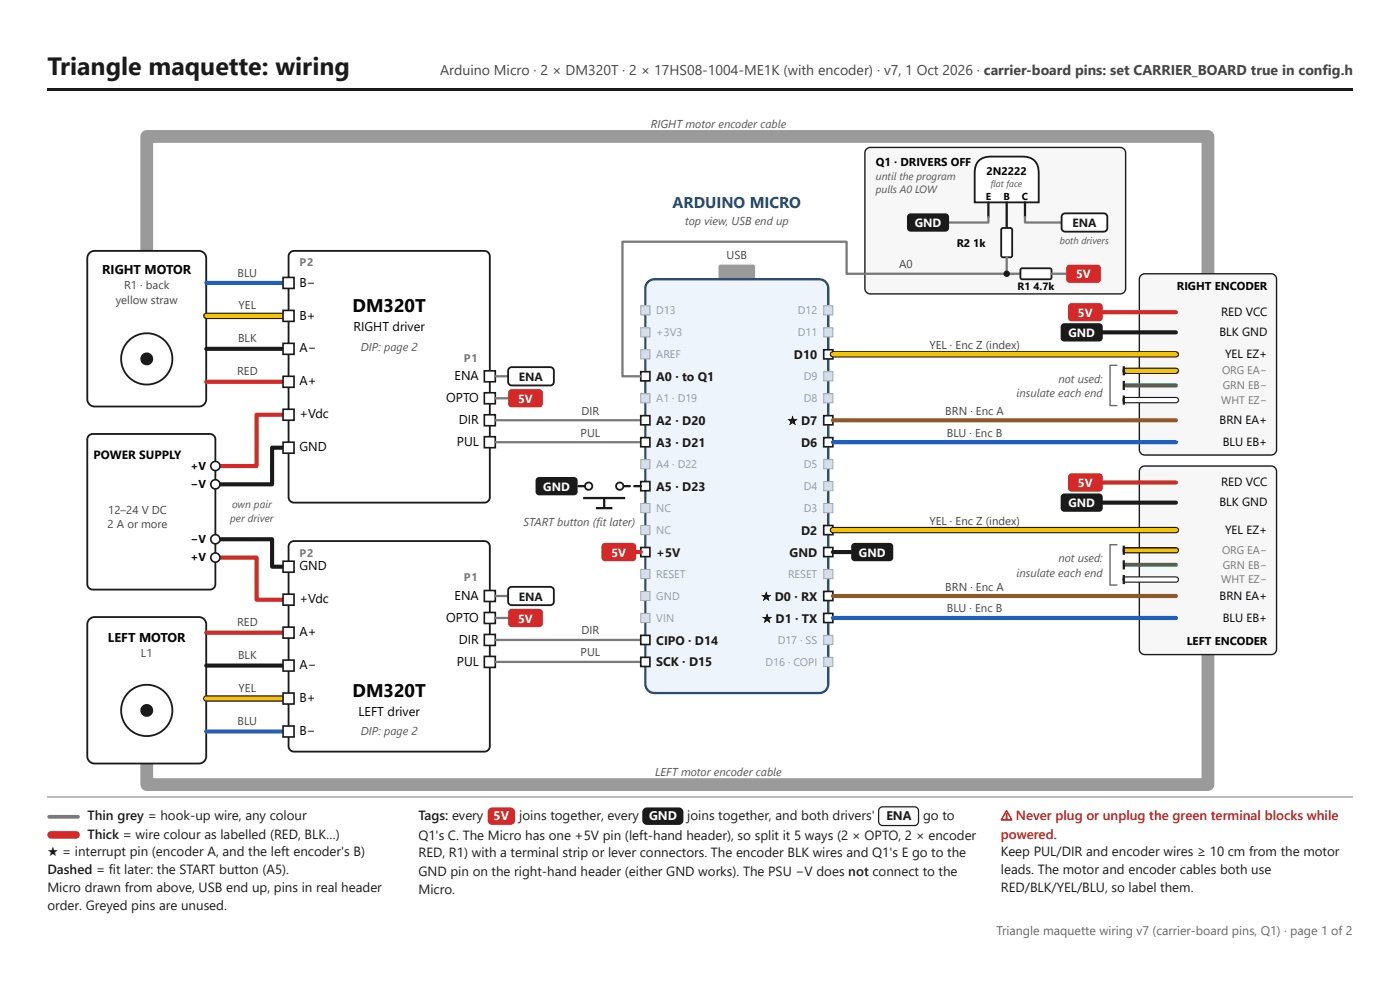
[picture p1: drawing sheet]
<svg xmlns="http://www.w3.org/2000/svg" width="297mm" height="210mm" viewBox="0 0 297 210" stroke-linecap="round" stroke-linejoin="round" font-family="sans-serif">
<path d="M10.1 18.8h277v.5h-277z" fill="#1a1a1a"/>
<path d="M31.1 53.2v-24.3h225.2v29.1M256.3 138.8v27.5h-225.2v-4.4" fill="none" stroke="#9a9a9a" stroke-width="2.7" stroke-linecap="butt"/>
<path d="M18.9 92.3l.8-.3h24.8l.6 .2 .4 .3 .2 .7v30.6l-.2 .6-.3 .4-.7 .2h-24.8l-.6-.2-.3-.3-.3-.7v-30.6z" fill="#fff"/>
<path d="M18.9 92.3l.8-.3h24.8l.6 .2 .4 .3 .2 .7v30.6l-.2 .6-.3 .4-.7 .2h-24.8l-.6-.2-.3-.3-.3-.7v-30.6z" fill="none" stroke="#1a1a1a" stroke-width=".39"/>
<path d="M61.2 87.9h-6.8v10.9h-8.7M45.7 118.2h8.7v8.9h6.8" fill="none" stroke="#d62828" stroke-width=".87"/>
<path d="M61.2 94.9h-3.5v7.8h-12M45.7 114.3h12v5.8h3.5" fill="none" stroke="#1a1a1a" stroke-width=".87"/>
<circle cx="45.7" cy="98.8" r=".97" fill="#fff"/>
<circle cx="45.7" cy="98.8" r=".97" fill="none" stroke="#1a1a1a" stroke-width=".35"/>
<circle cx="45.7" cy="102.7" r=".97" fill="#fff"/>
<circle cx="45.7" cy="102.7" r=".97" fill="none" stroke="#1a1a1a" stroke-width=".35"/>
<circle cx="45.7" cy="114.3" r=".97" fill="#fff"/>
<circle cx="45.7" cy="114.3" r=".97" fill="none" stroke="#1a1a1a" stroke-width=".35"/>
<circle cx="45.7" cy="118.2" r=".97" fill="#fff"/>
<circle cx="45.7" cy="118.2" r=".97" fill="none" stroke="#1a1a1a" stroke-width=".35"/>
<path d="M19 53.6l.5-.3 .6-.1h22.1a1.55 1.55 0 0 1 1.5 1.5v29.9a1.55 1.55 0 0 1-1.5 1.6h-22.1a1.55 1.55 0 0 1-1.6-1.6v-29.9l.1-.6z" fill="#fff"/>
<g fill="none" stroke="#1a1a1a" stroke-width=".39">
<path d="M19 53.6l.5-.3 .6-.1h22.1a1.55 1.55 0 0 1 1.5 1.5v29.9a1.55 1.55 0 0 1-1.5 1.6h-22.1a1.55 1.55 0 0 1-1.6-1.6v-29.9l.1-.6z"/>
<circle cx="31.1" cy="76.1" r="5.4"/>
</g>
<circle cx="31.1" cy="76.1" r="1.36" fill="#1a1a1a"/>
<path d="M43.7 60h17.5" fill="none" stroke="#1f5fbf" stroke-width=".87"/>
<path d="M43.7 67h17.5" fill="none" stroke="#1a1a1a" stroke-width="1.4"/>
<path d="M43.7 67h17.5" fill="none" stroke="#f5c400" stroke-width=".87"/>
<path d="M43.7 74h17.5" fill="none" stroke="#1a1a1a" stroke-width=".87"/>
<path d="M43.7 80.9h17.5" fill="none" stroke="#d62828" stroke-width=".87"/>
<path d="M61.6 53.5l.8-.3h40.4l.5 .1 .4 .3 .2 .8v51l-.1 .6-.3 .3-.7 .3h-40.4l-.6-.2-.3-.3-.3-.7v-51z" fill="#fff"/>
<path d="M61.6 53.5l.8-.3h40.4l.5 .1 .4 .3 .2 .8v51l-.1 .6-.3 .3-.7 .3h-40.4l-.6-.2-.3-.3-.3-.7v-51z" fill="none" stroke="#1a1a1a" stroke-width=".39"/>
<path d="M60.1 58.8h2.3v2.3h-2.3z" fill="#fff"/>
<path d="M60.1 58.8h2.3v2.3h-2.3z" fill="none" stroke="#1a1a1a" stroke-width=".35"/>
<path d="M60.1 65.8h2.3v2.3h-2.3z" fill="#fff"/>
<path d="M60.1 65.8h2.3v2.3h-2.3z" fill="none" stroke="#1a1a1a" stroke-width=".35"/>
<path d="M60.1 72.8h2.3v2.3h-2.3z" fill="#fff"/>
<path d="M60.1 72.8h2.3v2.3h-2.3z" fill="none" stroke="#1a1a1a" stroke-width=".35"/>
<path d="M60.1 79.8h2.3v2.3h-2.3z" fill="#fff"/>
<path d="M60.1 79.8h2.3v2.3h-2.3z" fill="none" stroke="#1a1a1a" stroke-width=".35"/>
<path d="M60.1 86.8h2.3v2.3h-2.3z" fill="#fff"/>
<path d="M60.1 86.8h2.3v2.3h-2.3z" fill="none" stroke="#1a1a1a" stroke-width=".35"/>
<path d="M60.1 93.8h2.3v2.3h-2.3z" fill="#fff"/>
<path d="M60.1 93.8h2.3v2.3h-2.3z" fill="none" stroke="#1a1a1a" stroke-width=".35"/>
<path d="M102.8 78.6h2.3v2.3h-2.3z" fill="#fff"/>
<path d="M102.8 78.6h2.3v2.3h-2.3z" fill="none" stroke="#1a1a1a" stroke-width=".35"/>
<path d="M102.8 83.3h2.3v2.3h-2.3z" fill="#fff"/>
<path d="M102.8 83.3h2.3v2.3h-2.3z" fill="none" stroke="#1a1a1a" stroke-width=".35"/>
<path d="M102.8 87.9h2.3v2.4h-2.3z" fill="#fff"/>
<path d="M102.8 87.9h2.3v2.4h-2.3z" fill="none" stroke="#1a1a1a" stroke-width=".35"/>
<path d="M102.8 92.6h2.3v2.3h-2.3z" fill="#fff"/>
<path d="M102.8 92.6h2.3v2.3h-2.3z" fill="none" stroke="#1a1a1a" stroke-width=".35"/>
<path d="M105.1 79.8h2.7" fill="none" stroke="#7a7a7a" stroke-width=".49"/>
<path d="M108 78.1l.6-.3h8.1a.78 .78 0 0 1 .8 .8v2.3a.78 .78 0 0 1-.8 .8h-8.1a.78 .78 0 0 1-.8-.8v-2.3z" fill="#fff"/>
<path d="M108 78.1l.6-.3h8.1a.78 .78 0 0 1 .8 .8v2.3a.78 .78 0 0 1-.8 .8h-8.1a.78 .78 0 0 1-.8-.8v-2.3z" fill="none" stroke="#1a1a1a" stroke-width=".39"/>
<path d="M105.1 84.4h2.7" fill="none" stroke="#7a7a7a" stroke-width=".49"/>
<path d="M108 82.7l.6-.2h5.8a.78 .78 0 0 1 .8 .8v2.3a.78 .78 0 0 1-.8 .8h-5.8a.78 .78 0 0 1-.8-.8v-2.3z" fill="#d62828"/>
<path d="M105.1 89.1h31.8M105.1 93.8h31.8" fill="none" stroke="#7a7a7a" stroke-width=".49"/>
<path d="M19 131.3l.5-.4 .6-.1h22.1a1.55 1.55 0 0 1 1.5 1.6v27.9a1.55 1.55 0 0 1-1.5 1.6h-22.1a1.55 1.55 0 0 1-1.6-1.6v-27.9l.1-.6z" fill="#fff"/>
<g fill="none" stroke="#1a1a1a" stroke-width=".39">
<path d="M19 131.3l.5-.4 .6-.1h22.1a1.55 1.55 0 0 1 1.5 1.6v27.9a1.55 1.55 0 0 1-1.5 1.6h-22.1a1.55 1.55 0 0 1-1.6-1.6v-27.9l.1-.6z"/>
<circle cx="31.1" cy="150.6" r="5.4"/>
</g>
<circle cx="31.1" cy="150.6" r="1.36" fill="#1a1a1a"/>
<path d="M43.7 134.1h17.5" fill="none" stroke="#d62828" stroke-width=".87"/>
<path d="M43.7 141.1h17.5" fill="none" stroke="#1a1a1a" stroke-width=".87"/>
<path d="M43.7 148.1h17.5" fill="none" stroke="#1a1a1a" stroke-width="1.4"/>
<path d="M43.7 148.1h17.5" fill="none" stroke="#f5c400" stroke-width=".87"/>
<path d="M43.7 155.1h17.5" fill="none" stroke="#1f5fbf" stroke-width=".87"/>
<path d="M61.6 115.1l.8-.4h40.4l.8 .4 .3 .8v42.3l-.3 .8-.8 .4h-40.4l-.8-.4-.4-.8v-42.3z" fill="#fff"/>
<path d="M61.6 115.1l.8-.4h40.4l.8 .4 .3 .8v42.3l-.3 .8-.8 .4h-40.4l-.8-.4-.4-.8v-42.3z" fill="none" stroke="#1a1a1a" stroke-width=".39"/>
<path d="M60.1 119h2.3v2.3h-2.3z" fill="#fff"/>
<path d="M60.1 119h2.3v2.3h-2.3z" fill="none" stroke="#1a1a1a" stroke-width=".35"/>
<path d="M60.1 126h2.3v2.3h-2.3z" fill="#fff"/>
<path d="M60.1 126h2.3v2.3h-2.3z" fill="none" stroke="#1a1a1a" stroke-width=".35"/>
<path d="M60.1 133h2.3v2.3h-2.3z" fill="#fff"/>
<path d="M60.1 133h2.3v2.3h-2.3z" fill="none" stroke="#1a1a1a" stroke-width=".35"/>
<path d="M60.1 139.9h2.3v2.4h-2.3z" fill="#fff"/>
<path d="M60.1 139.9h2.3v2.4h-2.3z" fill="none" stroke="#1a1a1a" stroke-width=".35"/>
<path d="M60.1 146.9h2.3v2.4h-2.3z" fill="#fff"/>
<path d="M60.1 146.9h2.3v2.4h-2.3z" fill="none" stroke="#1a1a1a" stroke-width=".35"/>
<path d="M60.1 153.9h2.3v2.3h-2.3z" fill="#fff"/>
<path d="M60.1 153.9h2.3v2.3h-2.3z" fill="none" stroke="#1a1a1a" stroke-width=".35"/>
<path d="M102.8 125.2h2.3v2.3h-2.3z" fill="#fff"/>
<path d="M102.8 125.2h2.3v2.3h-2.3z" fill="none" stroke="#1a1a1a" stroke-width=".35"/>
<path d="M102.8 129.9h2.3v2.3h-2.3z" fill="#fff"/>
<path d="M102.8 129.9h2.3v2.3h-2.3z" fill="none" stroke="#1a1a1a" stroke-width=".35"/>
<path d="M102.8 134.5h2.3v2.3h-2.3z" fill="#fff"/>
<path d="M102.8 134.5h2.3v2.3h-2.3z" fill="none" stroke="#1a1a1a" stroke-width=".35"/>
<path d="M102.8 139.2h2.3v2.3h-2.3z" fill="#fff"/>
<path d="M102.8 139.2h2.3v2.3h-2.3z" fill="none" stroke="#1a1a1a" stroke-width=".35"/>
<path d="M105.1 126.4h2.7" fill="none" stroke="#7a7a7a" stroke-width=".49"/>
<path d="M108 124.6l.6-.2h8.1a.78 .78 0 0 1 .8 .8v2.3a.78 .78 0 0 1-.8 .8h-8.1a.78 .78 0 0 1-.8-.8v-2.3z" fill="#fff"/>
<path d="M108 124.6l.6-.2h8.1a.78 .78 0 0 1 .8 .8v2.3a.78 .78 0 0 1-.8 .8h-8.1a.78 .78 0 0 1-.8-.8v-2.3z" fill="none" stroke="#1a1a1a" stroke-width=".39"/>
<path d="M105.1 131h2.7" fill="none" stroke="#7a7a7a" stroke-width=".49"/>
<path d="M108 129.3l.6-.2h5.8a.78 .78 0 0 1 .8 .8v2.3a.78 .78 0 0 1-.8 .8h-5.8a.78 .78 0 0 1-.8-.8v-2.3z" fill="#d62828"/>
<path d="M105.1 135.7h31.8M105.1 140.3h31.8" fill="none" stroke="#7a7a7a" stroke-width=".49"/>
<path d="M152.5 56.2l.3-.1h7.2l.2 .4v2.9l-.4 .2h-7.1l-.3-.4z" fill="#9a9a9a"/>
<path d="M137.5 59.8l.6-.4 .7-.2h35a1.94 1.94 0 0 1 1.9 1.9v83.9a1.94 1.94 0 0 1-1.9 1.9h-35a1.94 1.94 0 0 1-1.9-1.9v-83.9l.2-.7z" fill="#eef4fb"/>
<path d="M137.5 59.8l.6-.4 .7-.2h35a1.94 1.94 0 0 1 1.9 1.9v83.9a1.94 1.94 0 0 1-1.9 1.9h-35a1.94 1.94 0 0 1-1.9-1.9v-83.9l.2-.7z" fill="none" stroke="#1f4e79" stroke-width=".49"/>
<path d="M135.9 64.8h2v2h-2z" fill="#d5dde6"/>
<path d="M135.9 64.8h2v2h-2z" fill="none" stroke="#9aa9b8" stroke-width=".21"/>
<path d="M135.9 69.5h2v1.9h-2z" fill="#d5dde6"/>
<path d="M135.9 69.5h2v1.9h-2z" fill="none" stroke="#9aa9b8" stroke-width=".21"/>
<path d="M135.9 74.2h2v1.9h-2z" fill="#d5dde6"/>
<path d="M135.9 74.2h2v1.9h-2z" fill="none" stroke="#9aa9b8" stroke-width=".21"/>
<path d="M135.9 78.8h2v1.9h-2z" fill="#fff"/>
<path d="M135.9 78.8h2v1.9h-2z" fill="none" stroke="#1a1a1a" stroke-width=".35"/>
<path d="M135.9 83.5h2v1.9h-2z" fill="#d5dde6"/>
<path d="M135.9 83.5h2v1.9h-2z" fill="none" stroke="#9aa9b8" stroke-width=".21"/>
<path d="M135.9 88.1h2v2h-2z" fill="#fff"/>
<path d="M135.9 88.1h2v2h-2z" fill="none" stroke="#1a1a1a" stroke-width=".35"/>
<path d="M135.9 92.8h2v1.9h-2z" fill="#fff"/>
<path d="M135.9 92.8h2v1.9h-2z" fill="none" stroke="#1a1a1a" stroke-width=".35"/>
<path d="M135.9 97.4h2v2h-2z" fill="#d5dde6"/>
<path d="M135.9 97.4h2v2h-2z" fill="none" stroke="#9aa9b8" stroke-width=".21"/>
<path d="M135.9 102.1h2v1.9h-2z" fill="#fff"/>
<path d="M135.9 102.1h2v1.9h-2z" fill="none" stroke="#1a1a1a" stroke-width=".35"/>
<path d="M135.9 106.8h2v1.9h-2z" fill="#d5dde6"/>
<path d="M135.9 106.8h2v1.9h-2z" fill="none" stroke="#9aa9b8" stroke-width=".21"/>
<path d="M135.9 111.4h2v2h-2z" fill="#d5dde6"/>
<path d="M135.9 111.4h2v2h-2z" fill="none" stroke="#9aa9b8" stroke-width=".21"/>
<path d="M135.9 116.1h2v1.9h-2z" fill="#fff"/>
<path d="M135.9 116.1h2v1.9h-2z" fill="none" stroke="#1a1a1a" stroke-width=".35"/>
<path d="M135.9 120.7h2v2h-2z" fill="#d5dde6"/>
<path d="M135.9 120.7h2v2h-2z" fill="none" stroke="#9aa9b8" stroke-width=".21"/>
<path d="M135.9 125.4h2v1.9h-2z" fill="#d5dde6"/>
<path d="M135.9 125.4h2v1.9h-2z" fill="none" stroke="#9aa9b8" stroke-width=".21"/>
<path d="M135.9 130h2v2h-2z" fill="#d5dde6"/>
<path d="M135.9 130h2v2h-2z" fill="none" stroke="#9aa9b8" stroke-width=".21"/>
<path d="M135.9 134.7h2v1.9h-2z" fill="#fff"/>
<path d="M135.9 134.7h2v1.9h-2z" fill="none" stroke="#1a1a1a" stroke-width=".35"/>
<path d="M135.9 139.4h2v1.9h-2z" fill="#fff"/>
<path d="M135.9 139.4h2v1.9h-2z" fill="none" stroke="#1a1a1a" stroke-width=".35"/>
<path d="M174.8 64.8h1.9v2h-1.9z" fill="#d5dde6"/>
<path d="M174.8 64.8h1.9v2h-1.9z" fill="none" stroke="#9aa9b8" stroke-width=".21"/>
<path d="M174.8 69.5h1.9v1.9h-1.9z" fill="#d5dde6"/>
<path d="M174.8 69.5h1.9v1.9h-1.9z" fill="none" stroke="#9aa9b8" stroke-width=".21"/>
<path d="M174.8 74.2h1.9v1.9h-1.9z" fill="#fff"/>
<path d="M174.8 74.2h1.9v1.9h-1.9z" fill="none" stroke="#1a1a1a" stroke-width=".35"/>
<path d="M174.8 78.8h1.9v1.9h-1.9z" fill="#d5dde6"/>
<path d="M174.8 78.8h1.9v1.9h-1.9z" fill="none" stroke="#9aa9b8" stroke-width=".21"/>
<path d="M174.8 83.5h1.9v1.9h-1.9z" fill="#d5dde6"/>
<path d="M174.8 83.5h1.9v1.9h-1.9z" fill="none" stroke="#9aa9b8" stroke-width=".21"/>
<path d="M174.8 88.1h1.9v2h-1.9z" fill="#fff"/>
<path d="M174.8 88.1h1.9v2h-1.9z" fill="none" stroke="#1a1a1a" stroke-width=".35"/>
<path d="M174.8 92.8h1.9v1.9h-1.9z" fill="#fff"/>
<path d="M174.8 92.8h1.9v1.9h-1.9z" fill="none" stroke="#1a1a1a" stroke-width=".35"/>
<path d="M174.8 97.4h1.9v2h-1.9z" fill="#d5dde6"/>
<path d="M174.8 97.4h1.9v2h-1.9z" fill="none" stroke="#9aa9b8" stroke-width=".21"/>
<path d="M174.8 102.1h1.9v1.9h-1.9z" fill="#d5dde6"/>
<path d="M174.8 102.1h1.9v1.9h-1.9z" fill="none" stroke="#9aa9b8" stroke-width=".21"/>
<path d="M174.8 106.8h1.9v1.9h-1.9z" fill="#d5dde6"/>
<path d="M174.8 106.8h1.9v1.9h-1.9z" fill="none" stroke="#9aa9b8" stroke-width=".21"/>
<path d="M174.8 111.4h1.9v2h-1.9z" fill="#fff"/>
<path d="M174.8 111.4h1.9v2h-1.9z" fill="none" stroke="#1a1a1a" stroke-width=".35"/>
<path d="M174.8 116.1h1.9v1.9h-1.9z" fill="#fff"/>
<path d="M174.8 116.1h1.9v1.9h-1.9z" fill="none" stroke="#1a1a1a" stroke-width=".35"/>
<path d="M174.8 120.7h1.9v2h-1.9z" fill="#d5dde6"/>
<path d="M174.8 120.7h1.9v2h-1.9z" fill="none" stroke="#9aa9b8" stroke-width=".21"/>
<path d="M174.8 125.4h1.9v1.9h-1.9z" fill="#fff"/>
<path d="M174.8 125.4h1.9v1.9h-1.9z" fill="none" stroke="#1a1a1a" stroke-width=".35"/>
<path d="M174.8 130h1.9v2h-1.9z" fill="#fff"/>
<path d="M174.8 130h1.9v2h-1.9z" fill="none" stroke="#1a1a1a" stroke-width=".35"/>
<path d="M174.8 134.7h1.9v1.9h-1.9z" fill="#d5dde6"/>
<path d="M174.8 134.7h1.9v1.9h-1.9z" fill="none" stroke="#9aa9b8" stroke-width=".21"/>
<path d="M174.8 139.4h1.9v1.9h-1.9z" fill="#d5dde6"/>
<path d="M174.8 139.4h1.9v1.9h-1.9z" fill="none" stroke="#9aa9b8" stroke-width=".21"/>
<path d="M134.4 102.9l1.5-.1a.24 .24 0 0 1 .3 .3 .24 .24 0 0 1-.3 .2h-1.4zM132.1 102.9l1.5-.1a.24 .24 0 0 1 .3 .3 .24 .24 0 0 1-.3 .2h-1.4z" fill="#1a1a1a"/>
<circle cx="131.5" cy="103.1" r=".78" fill="#fff"/>
<circle cx="131.5" cy="103.1" r=".78" fill="none" stroke="#1a1a1a" stroke-width=".39"/>
<circle cx="124.9" cy="103.1" r=".78" fill="#fff"/>
<circle cx="124.9" cy="103.1" r=".78" fill="none" stroke="#1a1a1a" stroke-width=".39"/>
<path d="M123.7 105.6h8.9M126.4 107.7h3.5M128.2 105.6v2.1" fill="none" stroke="#1a1a1a" stroke-width=".49"/>
<g fill="#1a1a1a">
<path d="M122.6 102.9l1.5-.1a.24 .24 0 0 1 .2 .3 .24 .24 0 0 1-.2 .2h-1.5z"/>
<path d="M113.8 101.4l.6-.3h7.4a.78 .78 0 0 1 .7 .8v2.3a.78 .78 0 0 1-.7 .8h-7.4a.78 .78 0 0 1-.8-.8v-2.3z"/>
</g>
<path d="M135 117h.9" fill="none" stroke="#d62828" stroke-width=".87"/>
<path d="M127.8 115.3l.6-.2h5.8a.78 .78 0 0 1 .8 .8v2.3a.78 .78 0 0 1-.8 .8h-5.8a.78 .78 0 0 1-.8-.8v-2.3z" fill="#d62828"/>
<path d="M176.7 117h3.9" fill="none" stroke="#1a1a1a" stroke-width=".87"/>
<path d="M180.8 115.3l.6-.2h7.3a.78 .78 0 0 1 .8 .8v2.3a.78 .78 0 0 1-.8 .8h-7.3a.78 .78 0 0 1-.8-.8v-2.3z" fill="#1a1a1a"/>
<path d="M183.5 58h-3.9v-6.8h-47.5v28.6h3.8" fill="none" stroke="#7a7a7a" stroke-width=".49"/>
<path d="M183.8 31.6l.9-.3h52.9l.6 .1 .4 .4 .2 .6v28.7l-.2 .6-.4 .5-.6 .1h-52.9l-.6-.1-.5-.5-.1-.6v-28.7z" fill="#f7f7f7"/>
<path d="M183.8 31.6l.9-.3h52.9l.6 .1 .4 .4 .2 .6v28.7l-.2 .6-.4 .5-.6 .1h-52.9l-.6-.1-.5-.5-.1-.6v-28.7z" fill="none" stroke="#1a1a1a" stroke-width=".29"/>
<path d="M207.7 34.1a3.6 3.6 0 0 1 2.6-.9h6.6a3.1 3.1 0 0 1 3.5 3.5v6.2h-13.6v-6.2a3.6 3.6 0 0 1 .9-2.6z" fill="#fff"/>
<path d="M207.7 34.1a3.6 3.6 0 0 1 2.6-.9h6.6a3.1 3.1 0 0 1 3.5 3.5v6.2h-13.6v-6.2a3.6 3.6 0 0 1 .9-2.6z" fill="none" stroke="#1a1a1a" stroke-width=".39"/>
<path d="M209.7 42.9v3.1M213.6 42.9v5.4M217.5 42.9v3.1" fill="none" stroke="#1a1a1a" stroke-width=".49"/>
<path d="M209.7 46v1.2h-8.4" fill="none" stroke="#7a7a7a" stroke-width=".49"/>
<path d="M192.6 45.5l.6-.3h7.4a.78 .78 0 0 1 .7 .8v2.3a.78 .78 0 0 1-.7 .8h-7.4a.78 .78 0 0 1-.8-.8v-2.3z" fill="#1a1a1a"/>
<path d="M217.5 46v1.2h7.7" fill="none" stroke="#7a7a7a" stroke-width=".49"/>
<path d="M225.4 45.5l.6-.3h8.1a.78 .78 0 0 1 .8 .8v2.3a.78 .78 0 0 1-.8 .8h-8.1a.78 .78 0 0 1-.8-.8v-2.3z" fill="#fff"/>
<path d="M225.4 45.5l.6-.3h8.1a.78 .78 0 0 1 .8 .8v2.3a.78 .78 0 0 1-.8 .8h-8.1a.78 .78 0 0 1-.8-.8v-2.3z" fill="none" stroke="#1a1a1a" stroke-width=".39"/>
<path d="M212.5 48.5l1.8-.2 .4 .3v5.6l-.2 .3h-1.8l-.3-.2v-5.6z" fill="#fff"/>
<path d="M212.5 48.5l1.8-.2 .4 .3v5.6l-.2 .3h-1.8l-.3-.2v-5.6z" fill="none" stroke="#1a1a1a" stroke-width=".39"/>
<path d="M183.5 58h33M213.6 54.5v3.5" fill="none" stroke="#7a7a7a" stroke-width=".49"/>
<circle cx="213.6" cy="58" r=".68" fill="#1a1a1a"/>
<path d="M216.6 57l.3-.1h5.9l.3 .3v1.7l-.4 .3h-5.9l-.3-.4z" fill="#fff"/>
<path d="M216.6 57l.3-.1h5.9l.3 .3v1.7l-.4 .3h-5.9l-.3-.4z" fill="none" stroke="#1a1a1a" stroke-width=".39"/>
<path d="M223.1 58h3.1" fill="none" stroke="#7a7a7a" stroke-width=".49"/>
<path d="M226.4 56.3l.6-.2h5.8a.78 .78 0 0 1 .8 .8v2.3a.78 .78 0 0 1-.8 .8h-5.8a.78 .78 0 0 1-.8-.8v-2.3z" fill="#d62828"/>
<path d="M242.1 58.4l.8-.4h26.8l.5 .2 .4 .3 .2 .7v36.1l-.1 .6-.3 .3-.7 .3h-26.8l-.6-.2-.3-.3-.3-.7v-36.1z" fill="#f7f7f7"/>
<path d="M242.1 58.4l.8-.4h26.8l.5 .2 .4 .3 .2 .7v36.1l-.1 .6-.3 .3-.7 .3h-26.8l-.6-.2-.3-.3-.3-.7v-36.1z" fill="none" stroke="#1a1a1a" stroke-width=".29"/>
<path d="M233.9 66.2h15.6" fill="none" stroke="#d62828" stroke-width=".87"/>
<path d="M226.8 64.5l.5-.2h5.9a.78 .78 0 0 1 .7 .7v2.4a.78 .78 0 0 1-.7 .7h-5.9a.78 .78 0 0 1-.7-.7v-2.4z" fill="#d62828"/>
<path d="M233.9 70.5h15.6" fill="none" stroke="#1a1a1a" stroke-width=".87"/>
<path d="M225.2 68.7l.6-.2h7.4a.78 .78 0 0 1 .7 .8v2.3a.78 .78 0 0 1-.7 .8h-7.4a.78 .78 0 0 1-.8-.8v-2.3z" fill="#1a1a1a"/>
<path d="M176.7 75.1h72.8M238.8 78.6h10.7M238.8 84.8h10.7" fill="none" stroke="#1a1a1a" stroke-width="1.4"/>
<path d="M238.8 78.6h10.7" fill="none" stroke="#f08c00" stroke-width=".87"/>
<path d="M238.4 77.6v2M238.4 80.7v2M238.4 83.9v1.9" fill="none" stroke="#1a1a1a" stroke-width=".49"/>
<path d="M238.8 81.7h10.7" fill="none" stroke="#2e9e44" stroke-width=".87"/>
<path d="M238.8 84.8h10.7" fill="none" stroke="#fff" stroke-width=".87"/>
<path d="M237.1 77.4h-1.6v8.6h1.6" fill="none" stroke="#666" stroke-width=".29"/>
<path d="M176.7 75.1h72.8" fill="none" stroke="#f5c400" stroke-width=".87"/>
<path d="M176.7 89.1h72.8" fill="none" stroke="#8b5a2b" stroke-width=".87"/>
<path d="M176.7 93.8h72.8" fill="none" stroke="#1f5fbf" stroke-width=".87"/>
<path d="M242.1 99.1l.8-.3h26.8l.5 .2 .4 .3 .2 .7v37.6l-.1 .6-.3 .3-.7 .3h-26.8l-.6-.2-.3-.3-.3-.7v-37.6z" fill="#f7f7f7"/>
<path d="M242.1 99.1l.8-.3h26.8l.5 .2 .4 .3 .2 .7v37.6l-.1 .6-.3 .3-.7 .3h-26.8l-.6-.2-.3-.3-.3-.7v-37.6z" fill="none" stroke="#1a1a1a" stroke-width=".29"/>
<path d="M233.9 102.3h15.6" fill="none" stroke="#d62828" stroke-width=".87"/>
<path d="M226.8 100.6l.5-.2h5.9a.78 .78 0 0 1 .7 .7v2.4a.78 .78 0 0 1-.7 .7h-5.9a.78 .78 0 0 1-.7-.7v-2.4z" fill="#d62828"/>
<path d="M233.9 106.6h15.6" fill="none" stroke="#1a1a1a" stroke-width=".87"/>
<path d="M225.2 104.8l.6-.2h7.4a.78 .78 0 0 1 .7 .8v2.3a.78 .78 0 0 1-.7 .8h-7.4a.78 .78 0 0 1-.8-.8v-2.3z" fill="#1a1a1a"/>
<path d="M176.7 112.4h72.8M238.8 116.7h10.7M238.8 122.9h10.7" fill="none" stroke="#1a1a1a" stroke-width="1.4"/>
<path d="M238.8 116.7h10.7" fill="none" stroke="#f08c00" stroke-width=".87"/>
<path d="M238.4 115.7v1.9M238.4 118.8v1.9M238.4 121.9v1.9" fill="none" stroke="#1a1a1a" stroke-width=".49"/>
<path d="M238.8 119.8h10.7" fill="none" stroke="#2e9e44" stroke-width=".87"/>
<path d="M238.8 122.9h10.7" fill="none" stroke="#fff" stroke-width=".87"/>
<path d="M237.1 115.5h-1.6v8.5h1.6" fill="none" stroke="#666" stroke-width=".29"/>
<path d="M176.7 112.4h72.8" fill="none" stroke="#f5c400" stroke-width=".87"/>
<path d="M176.7 126.4h72.8" fill="none" stroke="#8b5a2b" stroke-width=".87"/>
<path d="M176.7 131h72.8" fill="none" stroke="#1f5fbf" stroke-width=".87"/>
<path d="M10.1 168.9h277" fill="none" stroke="#bbb" stroke-width=".26"/>
<path d="M10.2 172.9l.3-.1h6a.4 .4 0 0 1 .4 .4 .4 .4 0 0 1-.4 .4h-6.1l-.3-.4z" fill="#7a7a7a"/>
<g fill="#d62828">
<path d="M10.3 176.4l.5-.2h5.3a.79 .79 0 0 1 .8 .8 .79 .79 0 0 1-.8 .8h-5.3a.79 .79 0 0 1-.7-.5 .79 .79 0 0 1 .2-.9z"/>
<path d="M103.7 171.5l.8-.3h3.8a1 1 0 0 1 1 1v1.7a1 1 0 0 1-1 1h-3.8a1 1 0 0 1-1-1v-1.9z"/>
</g>
<path d="M136.6 171.5l.7-.3h6.7a1 1 0 0 1 1 1v1.7a1 1 0 0 1-1 1h-6.7a1 1 0 0 1-1-1v-1.9z" fill="#1a1a1a"/>
<path d="M186.7 171.3l.6-.2h6.7a.87 .87 0 0 1 .9 .8v2.3a.87 .87 0 0 1-.9 .8h-6.7a.87 .87 0 0 1-.9-.8v-2.3z" fill="#fff"/>
<path d="M186.7 171.3l.6-.2h6.7a.87 .87 0 0 1 .9 .8v2.3a.87 .87 0 0 1-.9 .8h-6.7a.87 .87 0 0 1-.9-.8v-2.3z" fill="none" stroke="#1a1a1a" stroke-width=".26"/>
<text font-size="5.3" fill="#1a1a1a" x="10.1" y="15.9">Triangle maquette: wiring</text>
<g font-size="3.9">
<text x="74.8" y="66.2">DM320T</text>
<text x="74.8" y="147.7">DM320T</text>
</g>
<text font-size="3.3" fill="#1f4e79" x="142.7" y="44.1">ARDUINO MICRO</text>
<text font-size="3" fill="#444" x="93.4" y="15.9">Arduino Micro · 2 × DM320T · 2 × 17HS08-1004-ME1K (with encoder) · v7, 1 Oct 2026 · carrier-board pins: set CARRIER_BOARD true in config.h</text>
<g font-size="2.8" fill="#1a1a1a">
<text x="18.5" y="173.8">Thin grey = hook-up wire, any colour</text>
<text x="88.8" y="173.8">Tags: every</text>
<text x="110.2" y="173.8">joins together, every</text>
<text x="145.8" y="173.8">joins together, and both drivers'</text>
<text x="195.8" y="173.8">go to</text>
<text x="18.5" y="177.8">Thick = wire colour as labelled (RED, BLK…)</text>
<text x="88.8" y="178.1">Q1's C. The Micro has one +5V pin (left-hand header), so split it 5 ways (2 × OPTO, 2 × encoder</text>
<text x="10.1" y="181.5">★ = interrupt pin (encoder A, and the left encoder's B)</text>
<text x="10.1" y="185.2">Dashed = fit later: the START button (A5).</text>
<text x="88.8" y="181.8">RED, R1) with a terminal strip or lever connectors. The encoder BLK wires and Q1's E go to the</text>
<text x="88.8" y="185.7">GND pin on the right-hand header (either GND works). The PSU −V does not connect to the</text>
<text x="212.3" y="181.5">Keep PUL/DIR and encoder wires ≥ 10 cm from the motor</text>
<text x="212.3" y="185.2">leads. The motor and encoder cables both use</text>
<text x="10.1" y="189.2">Micro drawn from above, USB end up, pins in real header</text>
<text x="88.8" y="189.4">Micro.</text>
<text x="212.3" y="189.2">RED/BLK/YEL/BLU, so label them.</text>
<text x="10.1" y="192.9">order. Greyed pins are unused.</text>
</g>
<g font-size="2.8" fill="#b00020">
<text x="212.3" y="173.8">⚠ Never plug or unplug the green terminal blocks while</text>
<text x="212.3" y="177.8">powered.</text>
</g>
<g font-size="2.7">
<text x="21.7" y="58">RIGHT MOTOR</text>
<text x="63.5" y="60.8">B−</text>
<text x="63.5" y="67.7">B+</text>
<text x="75" y="70.3">RIGHT driver</text>
<text x="63.5" y="74.7">A−</text>
<text x="63.5" y="81.7">A+</text>
<text x="96.4" y="80.6">ENA</text>
<text x="63.5" y="88.7">+Vdc</text>
<text x="94.7" y="85.2">OPTO</text>
<text x="97.3" y="89.9">DIR</text>
<text x="63.5" y="95.7">GND</text>
<text x="96.9" y="94.5">PUL</text>
<text x="63.5" y="120.9">GND</text>
<text x="63.5" y="127.9">+Vdc</text>
<text x="94.7" y="131.8">OPTO</text>
<text x="96.4" y="127.1">ENA</text>
<text x="22.9" y="136.1">LEFT MOTOR</text>
<text x="63.5" y="134.9">A+</text>
<text x="97.3" y="136.4">DIR</text>
<text x="63.5" y="141.9">A−</text>
<text x="96.9" y="141.1">PUL</text>
<text x="63.5" y="148.9">B+</text>
<text x="63.5" y="155.9">B−</text>
<text x="76.1" y="151.8">LEFT driver</text>
</g>
<g font-size="2.6" fill="#1a1a1a">
<text x="168.4" y="76.1">D10</text>
<text x="139.2" y="80.7">A0 · to Q1</text>
<text x="139.2" y="90.1">A2 · D20</text>
<text x="139.2" y="94.7">A3 · D21</text>
<text x="167" y="90.1">★ D7</text>
<text x="170" y="94.7">D6</text>
<text x="139.2" y="104">A5 · D23</text>
<text x="170" y="113.4">D2</text>
<text x="139.2" y="118">+5V</text>
<text x="167.5" y="118">GND</text>
<text x="161.5" y="127.3">★ D0 · RX</text>
<text x="161.6" y="132">★ D1 · TX</text>
<text x="139.2" y="136.6">CIPO · D14</text>
<text x="139.2" y="141.3">SCK · D15</text>
<text x="188" y="173.8">ENA</text>
</g>
<g font-size="2.6" fill="#fff">
<text x="104.7" y="173.8">5V</text>
<text x="137.7" y="173.8">GND</text>
</g>
<text font-size="2.6" fill="#666" x="211.4" y="198.2">Triangle maquette wiring v7 (carrier-board pins, Q1) · page 1 of 2</text>
<g font-size="2.5" fill="#fff">
<text x="194.1" y="48.1">GND</text>
<text x="228.3" y="59">5V</text>
<text x="226.7" y="71.4">GND</text>
<text x="228.7" y="67.2">5V</text>
<text x="109.9" y="85.4">5V</text>
<text x="115.3" y="104">GND</text>
<text x="226.7" y="107.5">GND</text>
<text x="228.7" y="103.3">5V</text>
<text x="129.7" y="118">5V</text>
<text x="182.2" y="118">GND</text>
<text x="109.9" y="132">5V</text>
</g>
<g font-size="2.5" fill="#1a1a1a">
<text x="227.5" y="48.1">ENA</text>
<text x="110.1" y="80.7">ENA</text>
<text x="110.1" y="127.3">ENA</text>
</g>
<g font-size="2.5">
<text x="258.7" y="71.2">BLK GND</text>
<text x="259.1" y="67">RED VCC</text>
<text x="259.9" y="75.9">YEL EZ+</text>
<text x="258.7" y="89.9">BRN EA+</text>
<text x="259.4" y="94.5">BLU EB+</text>
<text x="19.9" y="97.2">POWER SUPPLY</text>
<text x="258.7" y="107.3">BLK GND</text>
<text x="259.1" y="103.1">RED VCC</text>
<text x="259.9" y="113.2">YEL EZ+</text>
<text x="258.7" y="127.1">BRN EA+</text>
<text x="259.4" y="131.8">BLU EB+</text>
</g>
<g font-size="2.4" fill="#555">
<text x="138.1" y="27.2">RIGHT motor encoder cable</text>
<text x="145.3" y="47.8">top view, USB end up</text>
<text x="76.5" y="74.3">DIP: page 2</text>
<text x="224.5" y="81.1">not used:</text>
<text x="215.6" y="84.2">insulate each end</text>
<text x="111" y="111.6">START button (fit later)</text>
<text x="224.5" y="119.2">not used:</text>
<text x="215.6" y="122.3">insulate each end</text>
<text x="76.5" y="155.9">DIP: page 2</text>
<text x="139" y="164.6">LEFT motor encoder cable</text>
</g>
<g font-size="2.4">
<text x="185.8" y="35.1">Q1 · DRIVERS OFF</text>
<text x="249.7" y="61.5">RIGHT ENCODER</text>
<text x="40.4" y="99.6">+V</text>
<text x="40.4" y="103.5">−V</text>
<text x="40.4" y="115.1">−V</text>
<text x="40.4" y="119">+V</text>
<text x="251.8" y="136.8">LEFT ENCODER</text>
</g>
<g font-size="2.4" fill="#444">
<text x="50.4" y="58.6">BLU</text>
<text x="154.1" y="54.9">USB</text>
<text x="190.8" y="56.9">A0</text>
<text x="24.6" y="64.4">yellow straw</text>
<text x="26.3" y="61.3">R1 · back</text>
<text x="50.6" y="65.6">YEL</text>
<text x="50.5" y="72.6">BLK</text>
<text x="197.2" y="74">YEL · Enc Z (index)</text>
<text x="50.3" y="79.6">RED</text>
<text x="123.4" y="87.9">DIR</text>
<text x="200.6" y="87.9">BRN · Enc A</text>
<text x="123.2" y="92.6">PUL</text>
<text x="200.9" y="92.6">BLU · Enc B</text>
<text x="22.8" y="112">2 A or more</text>
<text x="23" y="108.9">12–24 V DC</text>
<text x="197.2" y="111.2">YEL · Enc Z (index)</text>
<text x="200.6" y="125.2">BRN · Enc A</text>
<text x="200.9" y="129.8">BLU · Enc B</text>
<text x="50.3" y="132.8">RED</text>
<text x="123.4" y="134.5">DIR</text>
<text x="29.9" y="139.4">L1</text>
<text x="50.5" y="139.7">BLK</text>
<text x="123.2" y="139.2">PUL</text>
<text x="50.6" y="146.7">YEL</text>
<text x="50.4" y="153.7">BLU</text>
</g>
<g font-size="2.3">
<text x="209.3" y="37.1">2N2222</text>
<text x="203" y="52.4">R2</text>
<text x="206.5" y="52.4">1k</text>
</g>
<g font-size="2.3" fill="#777">
<text x="63.5" y="56.5">P2</text>
<text x="98.4" y="76.7">P1</text>
<text x="259.3" y="79.4">ORG EA−</text>
<text x="259.4" y="82.5">GRN EB−</text>
<text x="259.1" y="85.6">WHT EZ−</text>
<text x="63.5" y="118">P2</text>
<text x="259.3" y="117.4">ORG EA−</text>
<text x="98.4" y="123.3">P1</text>
<text x="259.1" y="123.6">WHT EZ−</text>
<text x="259.4" y="120.5">GRN EB−</text>
</g>
<g font-size="2.3" fill="#8a9aac">
<text x="139.2" y="66.6">D13</text>
<text x="139.2" y="71.2">+3V3</text>
<text x="169.2" y="66.6">D12</text>
<text x="169.2" y="71.2">D11</text>
<text x="139.2" y="75.9">AREF</text>
<text x="170.5" y="80.6">D9</text>
<text x="139.2" y="85.2">A1 · D19</text>
<text x="170.5" y="85.2">D8</text>
<text x="139.2" y="99.2">A4 · D22</text>
<text x="170.5" y="99.2">D5</text>
<text x="170.5" y="103.8">D4</text>
<text x="139.2" y="108.5">NC</text>
<text x="139.2" y="113.2">NC</text>
<text x="170.5" y="108.5">D3</text>
<text x="139.2" y="122.5">RESET</text>
<text x="167.2" y="122.5">RESET</text>
<text x="139.2" y="127.1">GND</text>
<text x="139.2" y="131.8">VIN</text>
<text x="165" y="136.4">D17 · SS</text>
<text x="162.4" y="141.1">D16 · COPI</text>
</g>
<g font-size="2.2" fill="#555">
<text x="185.8" y="38.2">until the program</text>
<text x="185.8" y="41">pulls A0 LOW</text>
<text x="49.2" y="107.7">own pair</text>
<text x="48.8" y="110.6">per driver</text>
</g>
<g font-size="2.2">
<text x="215.9" y="61.5">R1</text>
<text x="219.2" y="61.5">4.7k</text>
</g>
<g font-size="2.1">
<text x="209.1" y="42.3">E</text>
<text x="212.9" y="42.3">B</text>
<text x="216.8" y="42.3">C</text>
</g>
<text font-size="2" fill="#555" x="224.9" y="51.8">both drivers</text>
<text font-size="1.9" fill="#555" x="210.2" y="39.6">flat face</text>
</svg>
